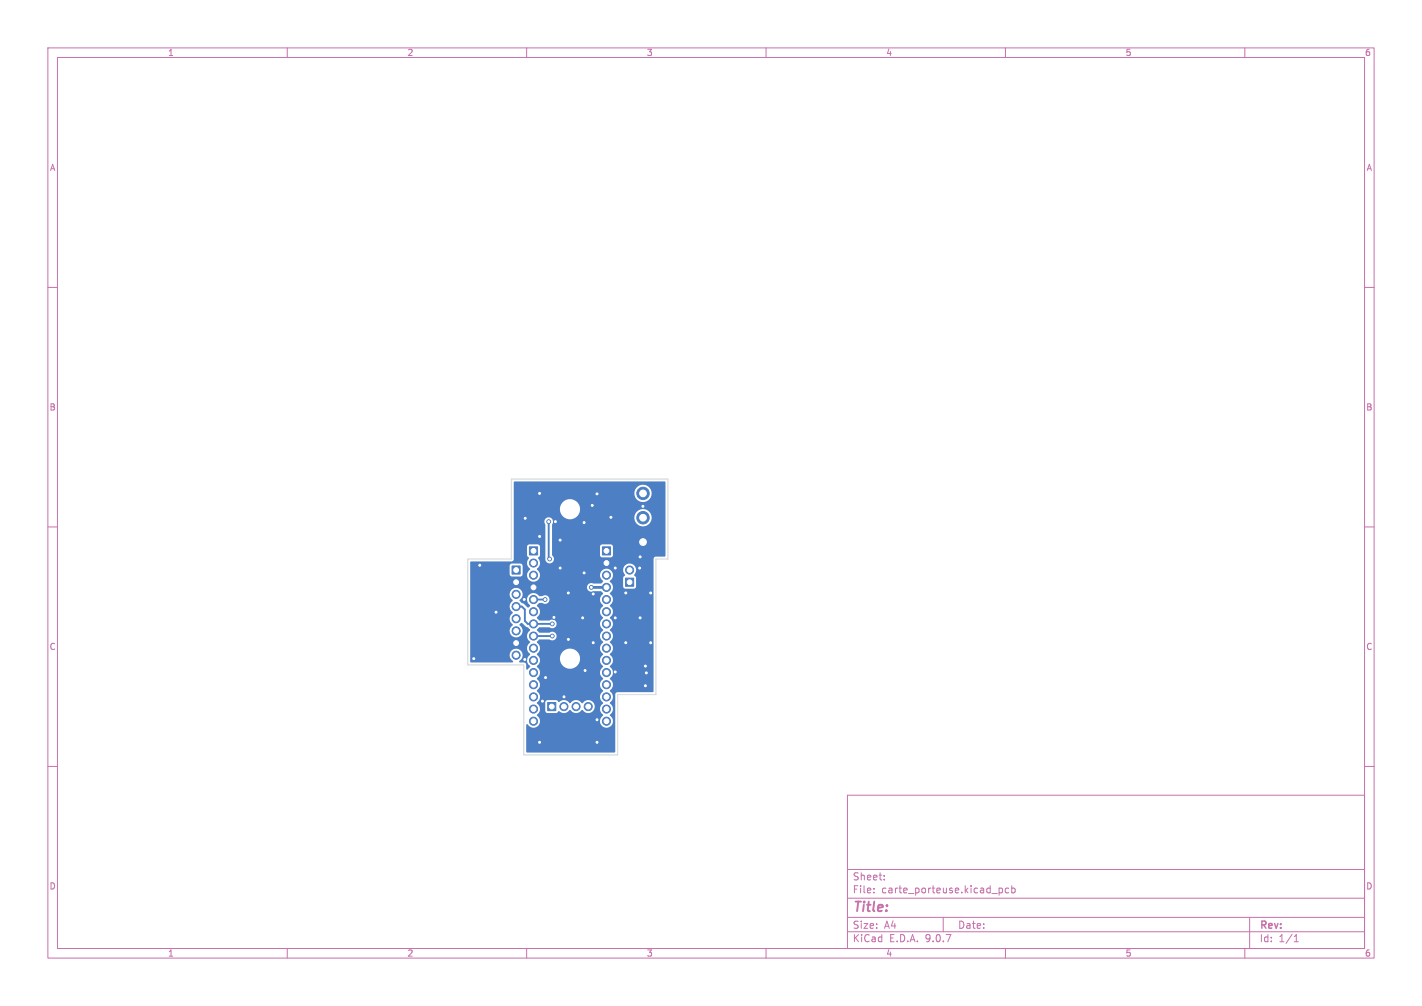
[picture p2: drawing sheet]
<svg xmlns="http://www.w3.org/2000/svg" width="297mm" height="210mm" viewBox="0 0 297 210" stroke-linecap="round" stroke-linejoin="round" font-family="sans-serif">
<g fill="none" stroke="#c872ab" stroke-width=".21">
<path d="M10 10h277v190h-277zM12 12h273v186h-273zM60 10v2M110 10v2M160 10v2M210 10v2M260 10v2M10 60h2M285 60h2M10 110h2M285 110h2M10 160h2"/>
<path d="M177 166h108v32h-108zM285 160h2M60 198v2M110 198v2M160 198v2M177 194.5h108M177 191.5h108M177 187.5h108M177 181.5h108M182.5 186.3v.1M182.5 185.5v.1M184.7 183.6v.1"/>
<path d="M184.7 182.8v.1M197 191.5v3M208.7 185.4v1.5M208.7 185.5l.4-.1 .3 .3-.2 .6h-.5M210 198v2M210.7 185.5l-.5-.1-.2 .3 .1 .6h.6M211.3 185.5l.4-.1 .3 .3-.1 .6h-.6M211.3 184.9v1.5M260 198v2M261 191.5v6.5M270.3 196.6h.9M270.3 195.5l.4-.4v1.5"/>
</g>
<g fill="#4d7fc4" stroke="#4d7fc4" stroke-width=".21">
<path d="M130.6 120.7h1.8v1.7h-1.8z"/>
<path d="M110.6 114.2h1.7v1.7h-1.7z"/>
<path d="M125.8 114.2h1.7v1.7h-1.7z"/>
<path d="M133.1 111.9h2.4v2.5h-2.4z"/>
<path d="M107 118.2h1.6v1.7h-1.6z"/>
<path d="M114.4 146.7h1.7v1.7h-1.7z"/>
<circle cx="131.5" cy="119" r=".85"/>
<circle cx="111.4" cy="117.5" r=".85"/>
<circle cx="111.4" cy="120.1" r=".85"/>
<circle cx="111.4" cy="122.6" r=".85"/>
<circle cx="111.4" cy="125.2" r=".85"/>
<circle cx="111.4" cy="127.7" r=".85"/>
<circle cx="111.4" cy="130.2" r=".85"/>
<circle cx="111.4" cy="132.8" r=".85"/>
<circle cx="111.4" cy="135.3" r=".85"/>
<circle cx="111.4" cy="137.9" r=".85"/>
<circle cx="111.4" cy="140.4" r=".85"/>
<circle cx="111.4" cy="142.9" r=".85"/>
<circle cx="111.4" cy="145.5" r=".85"/>
<circle cx="111.4" cy="148" r=".85"/>
<circle cx="111.4" cy="150.6" r=".85"/>
<circle cx="126.7" cy="117.5" r=".85"/>
<circle cx="126.7" cy="120.1" r=".85"/>
<circle cx="126.7" cy="122.6" r=".85"/>
<circle cx="126.7" cy="125.2" r=".85"/>
<circle cx="126.7" cy="127.7" r=".85"/>
<circle cx="126.7" cy="130.2" r=".85"/>
<circle cx="126.7" cy="132.8" r=".85"/>
<circle cx="126.7" cy="135.3" r=".85"/>
<circle cx="126.7" cy="137.9" r=".85"/>
<circle cx="126.7" cy="140.4" r=".85"/>
<circle cx="126.7" cy="142.9" r=".85"/>
<circle cx="126.7" cy="145.5" r=".85"/>
<circle cx="126.7" cy="148" r=".85"/>
<circle cx="126.7" cy="150.6" r=".85"/>
<circle cx="134.3" cy="108.1" r="1.3"/>
<circle cx="134.3" cy="103" r="1.3"/>
<circle cx="107.8" cy="121.5" r=".85"/>
<circle cx="107.8" cy="124.1" r=".85"/>
<circle cx="107.8" cy="126.6" r=".85"/>
<circle cx="107.8" cy="129.2" r=".85"/>
<circle cx="107.8" cy="131.7" r=".85"/>
<circle cx="107.8" cy="134.2" r=".85"/>
<circle cx="107.8" cy="136.8" r=".85"/>
<circle cx="117.8" cy="147.5" r=".85"/>
<circle cx="120.3" cy="147.5" r=".85"/>
<circle cx="122.9" cy="147.5" r=".85"/>
<circle cx="123.5" cy="122.6" r=".4"/>
<circle cx="114.6" cy="108.9" r=".4"/>
<circle cx="114.8" cy="116.7" r=".4"/>
<circle cx="113.9" cy="125.2" r=".4"/>
<circle cx="124.7" cy="150.2" r=".4"/>
<circle cx="135.9" cy="134.2" r=".4"/>
<circle cx="130.7" cy="134.2" r=".4"/>
<circle cx="98.9" cy="137.5" r=".4"/>
<circle cx="117.8" cy="145.5" r=".4"/>
<circle cx="113.3" cy="146.4" r=".4"/>
<circle cx="118.7" cy="133.5" r=".4"/>
<circle cx="135.9" cy="123.8" r=".4"/>
<circle cx="115.7" cy="128.9" r=".4"/>
<circle cx="117" cy="112.8" r=".4"/>
<circle cx="117" cy="118.6" r=".4"/>
<circle cx="112.7" cy="112" r=".4"/>
<circle cx="123.9" cy="124" r=".4"/>
<circle cx="112.7" cy="155" r=".4"/>
<circle cx="133.7" cy="116.2" r=".4"/>
<circle cx="100.2" cy="118" r=".4"/>
<circle cx="134.8" cy="143.1" r=".4"/>
<circle cx="133.7" cy="129" r=".4"/>
<circle cx="124.7" cy="155" r=".4"/>
<circle cx="124.7" cy="103.1" r=".4"/>
<circle cx="103.6" cy="127.8" r=".4"/>
<circle cx="130.7" cy="123.8" r=".4"/>
<circle cx="123.9" cy="134.2" r=".4"/>
<circle cx="123.7" cy="105.5" r=".4"/>
<circle cx="112.7" cy="103" r=".4"/>
<circle cx="122" cy="119.6" r=".4"/>
<circle cx="113.9" cy="141.5" r=".4"/>
<circle cx="118.7" cy="123.8" r=".4"/>
<circle cx="121.7" cy="129" r=".4"/>
<circle cx="133.6" cy="118.6" r=".4"/>
<circle cx="134.8" cy="139.1" r=".4"/>
<circle cx="122.2" cy="140" r=".4"/>
<circle cx="116" cy="108.9" r=".4"/>
<circle cx="127.6" cy="108" r=".4"/>
<circle cx="135" cy="140.5" r=".4"/>
<circle cx="128.5" cy="140.3" r=".4"/>
<circle cx="134.3" cy="105.7" r=".4"/>
<circle cx="128.5" cy="118.6" r=".4"/>
<circle cx="128.5" cy="129" r=".4"/>
<circle cx="109.7" cy="108.2" r=".4"/>
<circle cx="109.6" cy="137.7" r=".4"/>
<circle cx="109.5" cy="125.1" r=".4"/>
<circle cx="122" cy="109.1" r=".4"/>
<circle cx="115.4" cy="132.8" r=".4"/>
<circle cx="115.4" cy="130.2" r=".4"/>
</g>
<path d="M123.5 122.6h3.2" fill="none" stroke="#4d7fc4" stroke-width=".6"/>
<path d="M114.6 108.9v7.6l.2 .2M107.8 126.6h1.2l.6 .6v2.4l.6 .6h5.2M111.4 125.2h2.5M111.4 132.8h4" fill="none" stroke="#4d7fc4" stroke-width=".4"/>
<path d="M107.4 100.5h31.4l.2 .2v15.3l-.2 .2h-1.9l-.4 .4v27.8l-.2 .1h-7.4l-.3 .2-.1 12.2-.2 .2h-18.3l-.1-.2v-5.5l.2-.2a1.73 1.73 0 0 0 2.2 .4 1.49 1.49 0 0 0-.2-2.3 1.68 1.68 0 0 0 0-2.6l.1-.1h1.7v1.9l.2 .3h2.1l.6-.4a1.51 1.51 0 0 0 2.2-.2 1.57 1.57 0 0 0 2.6 0 1.38 1.38 0 0 0 1.8 .6 1.38 1.38 0 0 0 .7-1.8 1.38 1.38 0 0 0-1.8-.8l-.5 .5a.48 .48 0 0 1-.7-.3 1.48 1.48 0 0 0-2 .4 1.61 1.61 0 0 0-2.4-.2l-.5-.4-1.9-.1-.3 .2-.1 .3h-1.7a1.44 1.44 0 0 0-.1-2.4 1.54 1.54 0 0 0 0-2.5 1.54 1.54 0 0 0 0-2.6l.1-.1a1.34 1.34 0 0 0 .5-1.6h4.2v.2a2.11 2.11 0 0 0 3.2 1.7 2.11 2.11 0 0 0 0-3.6 2.11 2.11 0 0 0-3.2 1.7h-4.2l-.5-.6a.56 .56 0 0 1 .4-.8 1.56 1.56 0 0 0-.5-1.9l.6-.6h2a.93 .93 0 0 0 1.3-.1 .93 .93 0 0 0 0-1.3 .93 .93 0 0 0-1.3 0h-2l-.6-.6 .6-.6 2.1 .1a.91 .91 0 0 0 1.2-.2 .91 .91 0 0 0 0-1.2 .91 .91 0 0 0-1.3-.1h-2.1l-.5-.6a1.48 1.48 0 0 0 0-2.5l.5-.5h.6a.93 .93 0 0 0 1.3-.1 .93 .93 0 0 0 0-1.3 .93 .93 0 0 0-1.3 0l-.6-.1a1.39 1.39 0 0 0-2.2-.1 1.39 1.39 0 0 0 .3 2.1l-.4 .4-1.2-.9a.58 .58 0 0 1-.5-.5 .58 .58 0 0 1 .4-.6 1.38 1.38 0 0 0-.6-1.9 1.38 1.38 0 0 0-1.9 .6 1.38 1.38 0 0 0 .6 1.8 1.54 1.54 0 0 0 0 2.6 1.54 1.54 0 0 0 0 2.5 1.38 1.38 0 0 0-.6 1.9 1.38 1.38 0 0 0 1.9 .6 1.38 1.38 0 0 0 .6-1.9l-.5-.6 .5-.4 1.7 1.3a.56 .56 0 0 1-.4 .8 1.55 1.55 0 0 0 .4 1.9 1.54 1.54 0 0 0 0 2.6 1.55 1.55 0 0 0 0 2.5l-.6 .7-.2-.2-.1-1.1-.3-.2h-1v-.3a1.37 1.37 0 0 0 .3-2.1 1.37 1.37 0 0 0-2.1 0 1.37 1.37 0 0 0 .5 2.1l-.2 .3-8.8-.1v-15.7h24.4a.92 .92 0 0 0 1.4 .9h1.5l.4 .3a.56 .56 0 0 1-.4 .8 1.52 1.52 0 0 0 .5 1.9 1.54 1.54 0 0 0 0 2.6 1.54 1.54 0 0 0 0 2.5 1.54 1.54 0 0 0 0 2.5 1.54 1.54 0 0 0 0 2.6 1.54 1.54 0 0 0 0 2.5 1.54 1.54 0 0 0 0 2.6 1.54 1.54 0 0 0 0 2.5 1.54 1.54 0 0 0 0 2.5 1.54 1.54 0 0 0 0 2.6 1.38 1.38 0 0 0-.6 1.8 1.38 1.38 0 0 0 1.9 .6 1.38 1.38 0 0 0 .5-1.8l-.4-.4a.56 .56 0 0 1 .4-.8 1.57 1.57 0 0 0-.4-1.9 1.54 1.54 0 0 0 0-2.6 1.54 1.54 0 0 0 0-2.5 1.54 1.54 0 0 0 0-2.6 1.54 1.54 0 0 0 0-2.5 1.54 1.54 0 0 0 0-2.5 1.54 1.54 0 0 0 0-2.6 1.54 1.54 0 0 0 0-2.5 1.54 1.54 0 0 0 0-2.6 1.54 1.54 0 0 0 0-2.5 1.54 1.54 0 0 0 0-2.5 1.45 1.45 0 0 0-.1-2.5h2.8l.2 .8a.39 .39 0 0 1 .3 .4 .39 .39 0 0 1-.4 .3l-.1 2 .2 .3 .3 .2h1.8l.3-.2 .2-.3-.1-1.8-.2-.4a.47 .47 0 0 1 .2-.7 1.35 1.35 0 0 0-1-1.8 1.35 1.35 0 0 0-1.7 1.2l-2.9-.1a1.4 1.4 0 0 0-1.8 .7 1.4 1.4 0 0 0 .6 1.8l-.5 .5-1.8-.1a.9 .9 0 0 0-1.1 .8h-24.4v-4.4h8.2l.1 1.9 .2 .3h2.1l.4-.4-.1-1.9-.3-.3h-2l-.4 .4h-8.2l.1-.9h8.7l.3-.4v-2.7h2.8v1.9l.4 .5a1.52 1.52 0 0 0 .2 2.3 1.38 1.38 0 0 0-.5 1.9 1.38 1.38 0 0 0 1.8 .5 1.38 1.38 0 0 0 .6-1.8l-.4-.4a.56 .56 0 0 1 .4-.8 2.29 2.29 0 0 0-.2-1.8l.4-.5v-1.9l-.3-.3h-2l-.4 .4h-2.8v-5.3h6.4l.2 .7v7.1a.91 .91 0 0 0 1.2 .9 .91 .91 0 0 0 .3-1.5l-.1-1.9h10v1.8l.2 .3 .3 .2 1.8-.1 .4-.3v-1.9l-.1-.3-.3-.2-1.9 .1-.4 .4h-10v-4.6a.92 .92 0 0 0-.3-1.4 .92 .92 0 0 0-1.3 .7h-6.4v-2.6h9.6v.2a2.1 2.1 0 0 0 3.4 1.6h12.2v.2a1.8 1.8 0 0 0 2.7 1.4 1.8 1.8 0 0 0 0-3.1 1.8 1.8 0 0 0-2.7 1.5h-12.2l.1-.1a2.11 2.11 0 0 0-.4-3.5 2.11 2.11 0 0 0-3.1 1.8h-9.6v-3.3h25.2v.2a1.8 1.8 0 0 0 2.7 1.4 1.8 1.8 0 0 0 0-3 1.8 1.8 0 0 0-2.7 1.4h-25.2z" fill="#4d7fc4"/>
<path d="M106.8 100h32.7v16.7h-2.5v28.3h-8v12.6h-19.6v-18.8h-11.7v-22.1h9.1z" fill="none" stroke="#d0d2cd" stroke-width=".21"/>
<g fill="#fff" stroke="#fff" stroke-width=".21">
<circle cx="123.5" cy="122.6" r=".2"/>
<circle cx="114.6" cy="108.9" r=".2"/>
<circle cx="114.8" cy="116.7" r=".2"/>
<circle cx="113.8" cy="125.2" r=".2"/>
<circle cx="124.7" cy="150.3" r=".2"/>
<circle cx="135.9" cy="134.2" r=".2"/>
<circle cx="130.7" cy="134.2" r=".2"/>
<circle cx="99" cy="137.5" r=".2"/>
<circle cx="117.8" cy="145.5" r=".2"/>
<circle cx="113.3" cy="146.4" r=".2"/>
<circle cx="118.7" cy="133.5" r=".2"/>
<circle cx="135.9" cy="123.8" r=".2"/>
<circle cx="115.7" cy="128.9" r=".2"/>
<circle cx="117" cy="112.7" r=".2"/>
<circle cx="117" cy="118.6" r=".2"/>
<circle cx="112.7" cy="112" r=".2"/>
<circle cx="123.9" cy="124" r=".2"/>
<circle cx="112.7" cy="155" r=".2"/>
<circle cx="133.7" cy="116.2" r=".2"/>
<circle cx="100.2" cy="118" r=".2"/>
<circle cx="134.8" cy="143.1" r=".2"/>
<circle cx="133.7" cy="129" r=".2"/>
<circle cx="124.7" cy="155" r=".2"/>
<circle cx="124.7" cy="103.1" r=".2"/>
<circle cx="103.6" cy="127.8" r=".2"/>
<circle cx="130.7" cy="123.8" r=".2"/>
<circle cx="123.9" cy="134.2" r=".2"/>
<circle cx="123.7" cy="105.5" r=".2"/>
<circle cx="112.7" cy="103" r=".2"/>
<circle cx="122" cy="119.6" r=".2"/>
<circle cx="114" cy="141.4" r=".2"/>
<circle cx="118.7" cy="123.8" r=".2"/>
<circle cx="121.7" cy="129" r=".2"/>
<circle cx="133.6" cy="118.6" r=".2"/>
<circle cx="134.8" cy="139.1" r=".2"/>
<circle cx="122.2" cy="140" r=".2"/>
<circle cx="116" cy="108.9" r=".2"/>
<circle cx="127.6" cy="108" r=".2"/>
<circle cx="135" cy="140.5" r=".2"/>
<circle cx="128.5" cy="140.3" r=".2"/>
<circle cx="134.3" cy="105.7" r=".2"/>
<circle cx="128.5" cy="118.6" r=".2"/>
<circle cx="128.5" cy="129" r=".2"/>
<circle cx="109.7" cy="108.2" r=".2"/>
<circle cx="109.6" cy="137.7" r=".2"/>
<circle cx="109.5" cy="125.1" r=".2"/>
<circle cx="122" cy="109.1" r=".2"/>
<circle cx="115.3" cy="132.8" r=".2"/>
<circle cx="115.3" cy="130.2" r=".2"/>
<circle cx="131.5" cy="121.5" r=".5"/>
<circle cx="131.5" cy="119" r=".5"/>
<circle cx="119.1" cy="137.5" r="1.6"/>
<circle cx="111.4" cy="115" r=".5"/>
<circle cx="111.4" cy="117.5" r=".5"/>
<circle cx="111.4" cy="120.1" r=".5"/>
<circle cx="111.4" cy="122.6" r=".5"/>
<circle cx="111.4" cy="125.2" r=".5"/>
<circle cx="111.4" cy="127.7" r=".5"/>
<circle cx="111.4" cy="130.2" r=".5"/>
<circle cx="111.4" cy="132.8" r=".5"/>
<circle cx="111.4" cy="135.3" r=".5"/>
<circle cx="111.4" cy="137.9" r=".5"/>
<circle cx="111.4" cy="140.4" r=".5"/>
<circle cx="111.4" cy="142.9" r=".5"/>
<circle cx="111.4" cy="145.5" r=".5"/>
<circle cx="111.4" cy="148" r=".5"/>
<circle cx="111.4" cy="150.6" r=".5"/>
<circle cx="126.7" cy="115" r=".5"/>
<circle cx="126.7" cy="117.5" r=".5"/>
<circle cx="126.7" cy="120.1" r=".5"/>
<circle cx="126.7" cy="122.6" r=".5"/>
<circle cx="126.7" cy="125.2" r=".5"/>
<circle cx="126.7" cy="127.7" r=".5"/>
<circle cx="126.7" cy="130.2" r=".5"/>
<circle cx="126.7" cy="132.8" r=".5"/>
<circle cx="126.7" cy="135.3" r=".5"/>
<circle cx="126.7" cy="137.9" r=".5"/>
<circle cx="126.7" cy="140.4" r=".5"/>
<circle cx="126.7" cy="142.9" r=".5"/>
<circle cx="126.7" cy="145.5" r=".5"/>
<circle cx="126.7" cy="148" r=".5"/>
<circle cx="126.7" cy="150.6" r=".5"/>
<circle cx="134.3" cy="113.2" r=".7"/>
<circle cx="134.3" cy="108.1" r=".7"/>
<circle cx="134.3" cy="103" r=".7"/>
<circle cx="107.8" cy="119" r=".5"/>
<circle cx="107.8" cy="121.5" r=".5"/>
<circle cx="107.8" cy="124.1" r=".5"/>
<circle cx="107.8" cy="126.6" r=".5"/>
<circle cx="107.8" cy="129.2" r=".5"/>
<circle cx="107.8" cy="131.7" r=".5"/>
<circle cx="107.8" cy="134.2" r=".5"/>
<circle cx="107.8" cy="136.8" r=".5"/>
<circle cx="115.2" cy="147.5" r=".5"/>
<circle cx="117.8" cy="147.5" r=".5"/>
<circle cx="120.3" cy="147.5" r=".5"/>
<circle cx="122.9" cy="147.5" r=".5"/>
<circle cx="119.1" cy="106.3" r="1.6"/>
</g>
<text font-size="2.8" fill="#c872ab" x="178" y="190.9">Title:</text>
<g font-size="2.1" fill="#c872ab">
<text x="178" y="184">Sheet:</text>
<text x="178" y="186.7">File:</text>
<text x="184.1" y="186.7">carte_porteuse.kicad_pcb</text>
<text x="178" y="196.9">KiCad</text>
<text x="178" y="194.1">Size:</text>
<text x="184.7" y="194.1">A4</text>
<text x="185.7" y="196.9">E.D.A.</text>
<text x="193.3" y="196.9">9.0.7</text>
<text x="200" y="194.1">Date:</text>
<text x="263" y="194.3">Rev:</text>
<text x="263" y="196.9">Id:</text>
<text x="267.1" y="196.9">1/1</text>
</g>
<g font-size="1.8" fill="#c872ab">
<text x="35" y="11.9">1</text>
<text x="85" y="11.9">2</text>
<text x="135" y="11.9">3</text>
<text x="185" y="11.9">4</text>
<text x="235" y="11.9">5</text>
<text x="285" y="11.9">6</text>
<text x="10.3" y="35.9">A</text>
<text x="285.4" y="35.9">A</text>
<text x="10.3" y="85.9">B</text>
<text x="285.3" y="85.9">B</text>
<text x="10.3" y="135.9">C</text>
<text x="285.3" y="135.9">C</text>
<text x="10.3" y="185.9">D</text>
<text x="285.3" y="185.9">D</text>
<text x="35" y="199.9">1</text>
<text x="85" y="199.9">2</text>
<text x="135" y="199.9">3</text>
<text x="185" y="199.9">4</text>
<text x="235" y="199.9">5</text>
<text x="285" y="199.9">6</text>
</g>
</svg>
